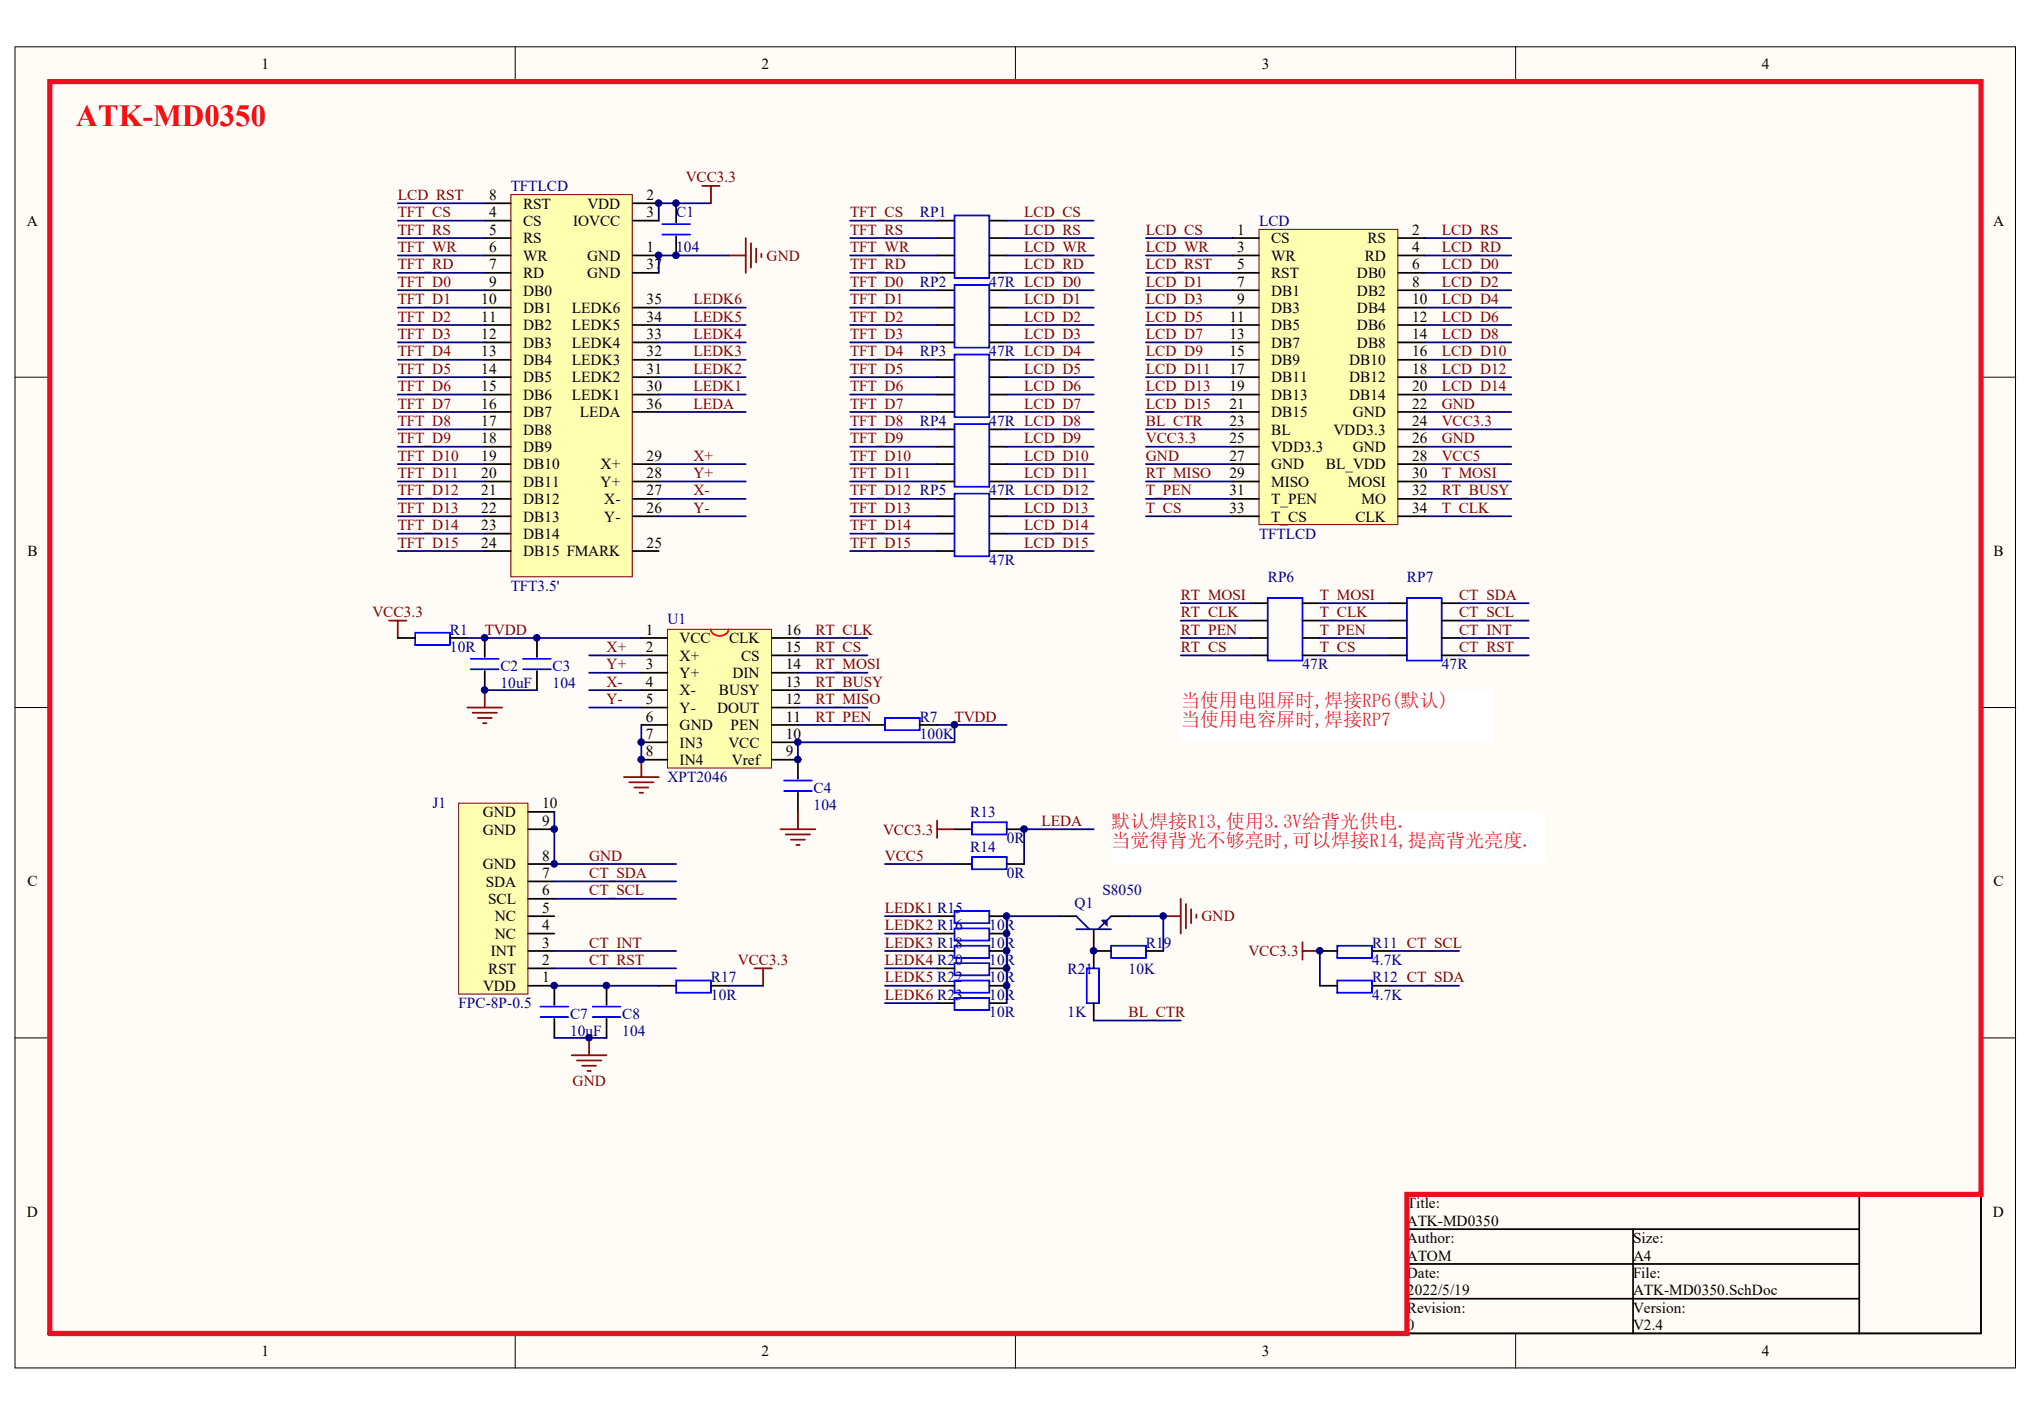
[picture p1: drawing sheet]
<svg xmlns="http://www.w3.org/2000/svg" width="287mm" height="200mm" viewBox="0 0 287 200" stroke-linecap="round" stroke-linejoin="round" font-family="sans-serif">
<g fill="#fffcf8" stroke="#000" stroke-width=".14">
<path d="M2.1 6.6h282.2v186.4h-282.2z"/>
<path d="M7 11.5h272.4v176.6h-272.4z"/>
</g>
<path d="M72.7 6.6v4.9M143.3 6.6v4.9M213.8 6.6v4.9M2.1 53.2h4.9M279.5 53.2h4.9M2.1 99.8h4.9M279.5 99.8h4.9M2.1 146.4h4.9M279.5 146.4h4.9M72.7 188.1v4.9M143.3 188.1v4.9M213.8 188.1v4.9" fill="none" stroke="#000" stroke-width=".14"/>
<path d="M198.5 168.5h81v19.6h-81zM198.5 173.4h63.8M198.5 178.3h63.8M230.4 173.4v14.7M262.3 168.5v19.6M198.5 183.2h63.8" fill="none" stroke="#000" stroke-width=".25"/>
<path d="M72.1 27.5h17.1v53.9h-17.1z" fill="#ffffb0" stroke="#800000" stroke-width=".14"/>
<g fill="none" stroke="#000" stroke-width=".25">
<path d="M68.4 36h3.7M68.4 28.7h3.7M68.4 31.1h3.7M68.4 33.6h3.7M68.4 38.5h3.7M89.3 36h3.6M89.3 28.7h3.6M89.3 31.1h3.6M89.3 38.5h3.6M95.4 28.7v2.7M95.4 33.3v2.7M68.4 40.9h3.7"/>
<path d="M68.4 43.4h3.7M68.4 45.8h3.7M68.4 48.3h3.7M68.4 50.8h3.7M68.4 53.2h3.7M68.4 55.7h3.7M68.4 58.1h3.7M89.3 43.4h3.6M89.3 45.8h3.6M89.3 48.3h3.6M89.3 50.8h3.6M89.3 53.2h3.6"/>
<path d="M89.3 55.7h3.6M89.3 58.1h3.6M68.4 60.6h3.7M68.4 63h3.7M68.4 65.5h3.7M68.4 67.9h3.7M68.4 70.4h3.7M68.4 72.8h3.7M68.4 75.3h3.7M68.4 77.7h3.7M89.3 65.5h3.6M89.3 67.9h3.6"/>
<path d="M89.3 70.4h3.6M89.3 72.8h3.6M89.3 77.7h3.6M68.4 90v2.7M68.4 94.7v2.7M75.8 90v2.7M75.8 94.7v2.7M112.6 107.2v2.7M112.6 111.8v2.7M122.4 102.3h2.4M129.8 102.3h2.4M134.7 117h2.4"/>
<path d="M142 117h2.5M132.2 129.2h2.5M132.2 131.7h2.5M132.2 134.1h2.5M132.2 136.6h2.5M132.2 139.1h2.5M134.7 121.9h2.4M139.6 129.2h2.4M139.6 131.7h2.4M139.6 134.1h2.4M139.6 136.6h2.4M139.6 139.1h2.4"/>
<path d="M142 121.9h2.5M149.4 129.2h2.4M154.3 131.2v5.4M154.3 134.1h2.5M156.8 129.2h2.4M161.7 134.1h2.4M132.2 141.5h2.5M139.6 141.5h2.4M154.3 141.5v2.5"/>
</g>
<g fill="none" stroke="#000080" stroke-width=".25">
<path d="M100.3 28.7h-7.4v2.4M102.8 36h-9.9v2.5M92.9 48.3h12.3M92.9 45.8h12.3M92.9 43.4h12.3M92.9 58.1h12.3M92.9 55.7h12.3M92.9 53.2h12.3M92.9 50.8h12.3M92.9 72.8h12.3M92.9 70.4h12.3M92.9 67.9h12.3"/>
<path d="M92.9 65.5h12.3M68.4 97.4h7.4M83.1 99.8h7.4M83.1 97.4h7.4M83.1 94.9h7.4M83.1 92.4h7.4M112.6 99.8h9.8M112.6 94.9h9.8M112.6 92.4h9.8M112.6 90h9.8M90.5 102.3v4.9M112.6 102.3h9.8"/>
<path d="M132.2 102.3h2.5v2.4h-22.1v2.5M154.3 117h-9.8v4.9M124.8 129.2h7.4M124.8 131.7h7.4M124.8 136.6h7.4M124.8 134.1h7.4M124.8 121.9h9.9M124.8 139.1h7.4M149.4 129.2h-7.4v12.3M159.2 129.2h4.9v4.9M124.8 141.5h7.4M154.3 144h12.3"/>
</g>
<g fill="none" stroke="#00f" stroke-width=".25">
<path d="M93.4 31.6h4M93.4 33.1h4M66.4 94.4h4M66.4 92.9h4M73.8 94.4h3.9M73.8 92.9h3.9M110.6 110.1h3.9M110.6 111.6h3.9M124.8 101.3h5v1.7h-5zM137.1 116h4.9v1.7h-4.9zM134.7 128.5h4.9v1.7h-4.9zM134.7 131h4.9v1.7h-4.9z"/>
<path d="M134.7 133.4h4.9v1.7h-4.9zM134.7 135.9h4.9v1.7h-4.9zM134.7 138.3h4.9v1.7h-4.9zM137.1 120.9h4.9v1.7h-4.9zM153.3 136.6h1.7v4.9h-1.7zM156.8 133.4h4.9v1.7h-4.9zM134.7 140.8h4.9v1.7h-4.9z"/>
</g>
<path d="M151.8 131.1h5M151.8 129.2l1.9 1.9M155.5 129.9h.6v.6zM156.8 129.2l-1.9 1.9" fill="none" stroke="#11037f" stroke-width=".25"/>
<g fill="none" stroke="#800000" stroke-width=".25">
<path d="M99.1 26.2h2.4M100.3 26.2v2.5M102.8 36h2.4M105.2 33.6v4.9M105.9 34.3v3.5M106.7 35.1v1.9M107.4 35.8v.5M54.9 87.5h2.4M56.1 87.5v2.5M65.9 99.8h4.9M68.4 97.4v2.4M66.7 100.5h3.4"/>
<path d="M67.4 101.3h2M68.1 102h.5M88 109.6h4.9M88.8 110.4h3.4M89.5 111.1h2M90.2 111.8h.5M90.5 107.2v2.4M110.1 117h4.9M110.9 117.7h3.4M111.6 118.4h2M112.3 119.2h.5M112.6 114.5v2.5"/>
<path d="M132.2 115.7v2.5M132.2 117h2.5M164.1 129.2h2.5M166.6 126.8v4.9M167.3 127.5v3.5M168 128.3v1.9M168.8 129v.5"/>
</g>
<path d="M94.2 88.8h14.6v19.5h-14.6z" fill="#ffffb0" stroke="#800000" stroke-width=".14"/>
<g fill="none" stroke="#000" stroke-width=".25">
<path d="M56.1 90h2.5M63.5 90h2.4M90.5 90h3.7M90.5 92.4h3.7M90.5 94.9h3.7M90.5 97.4h3.7M90.5 99.8h3.7M108.9 90h3.7M108.9 92.4h3.7M108.9 94.9h3.7M108.9 97.4h3.7M108.9 99.8h3.7"/>
<path d="M90.5 102.3h3.7M90.5 104.7h3.7M90.5 107.2h3.7M108.9 102.3h3.7M108.9 104.7h3.7M108.9 107.2h3.7"/>
</g>
<path d="M100.3 88.8a1.28 1.28 0 0 0 2 .7h.1a.77 .77 0 0 0 .4-.7" fill="none" stroke="#f00" stroke-width=".25"/>
<path d="M58.6 89.3h4.9v1.7h-4.9z" fill="none" stroke="#00f" stroke-width=".25"/>
<g fill="none" stroke="#000080" stroke-width=".25">
<path d="M56.1 28.7h12.3M56.1 36h12.3M56.1 33.6h12.3M56.1 31.1h12.3M56.1 38.5h12.3M161.7 36h12.2M161.7 33.6h12.2M161.7 38.5h12.2M200.9 36h12.3M200.9 33.6h12.3M200.9 38.5h12.3M56.1 43.4h12.3"/>
<path d="M56.1 40.9h12.3M56.1 50.8h12.3M56.1 48.3h12.3M56.1 45.8h12.3M56.1 58.1h12.3M56.1 55.7h12.3M56.1 53.2h12.3M161.7 43.4h12.2M161.7 40.9h12.2M161.7 50.8h12.2M161.7 48.3h12.2M161.7 45.8h12.2"/>
<path d="M161.7 58.1h12.2M161.7 55.7h12.2M161.7 53.2h12.2M200.9 43.4h12.3M200.9 40.9h12.3M200.9 50.8h12.3M200.9 48.3h12.3M200.9 45.8h12.3M200.9 58.1h12.3M200.9 55.7h12.3M200.9 53.2h12.3M56.1 63h12.3"/>
<path d="M56.1 60.6h12.3M56.1 70.4h12.3M56.1 67.9h12.3M56.1 65.5h12.3M56.1 77.7h12.3M56.1 75.3h12.3M56.1 72.8h12.3M161.7 63h12.2M161.7 60.6h12.2M161.7 70.4h12.2M161.7 67.9h12.2M161.7 65.5h12.2"/>
<path d="M161.7 72.8h12.2M200.9 63h12.3M200.9 60.6h12.3M200.9 70.4h12.3M200.9 67.9h12.3M200.9 65.5h12.3M200.9 72.8h12.3M65.9 90h24.6M112.6 97.4h9.8"/>
</g>
<path d="M64.7 113.3h9.8v26.9h-9.8z" fill="#ffffb0" stroke="#800000" stroke-width=".14"/>
<g fill="none" stroke="#000" stroke-width=".25">
<path d="M132.2 31.1h2.5M132.2 33.6h2.5M132.2 36h2.5M132.2 38.5h2.5M139.6 31.1h2.4M139.6 33.6h2.4M139.6 36h2.4M139.6 38.5h2.4M132.2 40.9h2.5M132.2 43.4h2.5M132.2 45.8h2.5M132.2 48.3h2.5"/>
<path d="M132.2 50.8h2.5M132.2 53.2h2.5M132.2 55.7h2.5M132.2 58.1h2.5M139.6 40.9h2.4M139.6 43.4h2.4M139.6 45.8h2.4M139.6 48.3h2.4M139.6 50.8h2.4M139.6 53.2h2.4M139.6 55.7h2.4M139.6 58.1h2.4"/>
<path d="M132.2 60.6h2.5M132.2 63h2.5M132.2 65.5h2.5M132.2 67.9h2.5M132.2 70.4h2.5M132.2 72.8h2.5M132.2 75.3h2.5M132.2 77.7h2.5M139.6 60.6h2.4M139.6 63h2.4M139.6 65.5h2.4M139.6 67.9h2.4"/>
<path d="M139.6 70.4h2.4M139.6 72.8h2.4M139.6 75.3h2.4M139.6 77.7h2.4M176.4 85.1h2.4M176.4 87.5h2.4M176.4 90h2.4M176.4 92.4h2.4M183.8 85.1h2.4M183.8 87.5h2.4M183.8 90h2.4M183.8 92.4h2.4"/>
<path d="M196 85.1h2.5M196 87.5h2.5M196 90h2.5M196 92.4h2.5M203.4 85.1h2.4M203.4 87.5h2.4M203.4 90h2.4M203.4 92.4h2.4M74.5 117h3.7M74.5 114.5h3.7M74.5 139.1h3.7v2.6M74.5 136.6h3.7"/>
<path d="M74.5 134.1h3.7M74.5 131.7h3.7M74.5 129.2h3.7M74.5 126.8h3.7M74.5 124.3h3.7M74.5 121.9h3.7M85.6 139.1v2.6M92.9 139.1h2.5M100.3 139.1h2.5M186.2 139.1h2.5M186.2 134.1h2.5M193.6 139.1h2.4"/>
<path d="M193.6 134.1h2.4M78.2 143.7v2.7M85.6 143.7v2.7"/>
</g>
<g fill="none" stroke="#00f" stroke-width=".25">
<path d="M134.7 30.4h4.9v8.8h-4.9zM134.7 40.2h4.9v8.8h-4.9zM134.7 50h4.9v8.8h-4.9zM134.7 59.8h4.9v8.9h-4.9zM134.7 69.6h4.9v8.9h-4.9zM178.8 84.4h5v8.8h-5zM198.5 84.4h4.9v8.8h-4.9zM95.4 138.3h4.9v1.7h-4.9zM188.7 138.3h4.9v1.7h-4.9zM188.7 133.4h4.9v1.7h-4.9zM76.2 143.5h4M76.2 142h4"/>
<path d="M83.6 143.5h3.9M83.6 142h3.9"/>
</g>
<g fill="none" stroke="#000080" stroke-width=".25">
<path d="M119.9 31.1h12.3M119.9 33.6h12.3M119.9 36h12.3M119.9 38.5h12.3M142 31.1h12.3M142 33.6h12.3M142 36h12.3M142 38.5h12.3M119.9 40.9h12.3M119.9 43.4h12.3M119.9 45.8h12.3M119.9 48.3h12.3"/>
<path d="M119.9 50.8h12.3M119.9 53.2h12.3M119.9 55.7h12.3M119.9 58.1h12.3M142 40.9h12.3M142 43.4h12.3M142 45.8h12.3M142 48.3h12.3M142 50.8h12.3M142 53.2h12.3M142 55.7h12.3M142 58.1h12.3"/>
<path d="M119.9 60.6h12.3M119.9 63h12.3M119.9 65.5h12.3M119.9 67.9h12.3M119.9 70.4h12.3M119.9 72.8h12.3M119.9 75.3h12.3M119.9 77.7h12.3M142 60.6h12.3M142 63h12.3M142 65.5h12.3M142 67.9h12.3"/>
<path d="M142 70.4h12.3M142 72.8h12.3M142 75.3h12.3M142 77.7h12.3M166.6 85.1h9.8M166.6 87.5h9.8M166.6 90h9.8M166.6 92.4h9.8M186.2 85.1h9.8M186.2 87.5h9.8M186.2 90h9.8M186.2 92.4h9.8"/>
<path d="M205.8 85.1h9.9M205.8 87.5h9.9M205.8 90h9.9M205.8 92.4h9.9M78.2 114.5v7.4h17.2M134.7 102.3h7.3M78.2 134.1h17.2M78.2 139.1h14.7M78.2 124.3h17.2M78.2 126.8h17.2M78.2 136.6h17.2M102.8 139.1h4.9"/>
<path d="M186.2 134.1v5M196 134.1h9.8M196 139.1h9.8M78.2 146.4h7.4"/>
</g>
<path d="M106.4 136.6h2.5M107.7 136.6v2.5M183.8 132.9v2.5M183.8 134.1h2.4M80.7 148.9h4.9M81.4 149.6h3.4M82.1 150.3h2M82.9 151.1h.5M83.1 146.4v2.5" fill="none" stroke="#800000" stroke-width=".25"/>
<g fill="#fff" stroke="#fff" stroke-width=".14">
<path d="M166.6 97.4h44.1v7.3h-44.1z"/>
<path d="M156.8 114.5h61.3v7.3h-61.3z"/>
</g>
<path d="M7 11.5h272.5v157h-81v19.6h-191.5z" fill="none" stroke="#ee0e22" stroke-width=".74"/>
<path d="M177.6 32.4h19.6v41.6h-19.6z" fill="#ffffb0" stroke="#800000" stroke-width=".14"/>
<g fill="none" stroke="#000" stroke-width=".25">
<path d="M173.9 33.6h3.7M173.9 36h3.7M173.9 38.5h3.7M197.3 33.6h3.6M197.3 36h3.6M197.3 38.5h3.6M173.9 40.9h3.7M173.9 43.4h3.7M173.9 45.8h3.7M173.9 48.3h3.7M173.9 50.8h3.7M173.9 53.2h3.7"/>
<path d="M173.9 55.7h3.7M173.9 58.1h3.7M197.3 40.9h3.6M197.3 43.4h3.6M197.3 45.8h3.6M197.3 48.3h3.6M197.3 50.8h3.6M197.3 53.2h3.6M197.3 55.7h3.6M197.3 58.1h3.6M173.9 60.6h3.7M173.9 63h3.7"/>
<path d="M173.9 65.5h3.7M173.9 67.9h3.7M173.9 70.4h3.7M173.9 72.8h3.7M197.3 60.6h3.6M197.3 63h3.6M197.3 65.5h3.6M197.3 67.9h3.6M197.3 70.4h3.6M197.3 72.8h3.6"/>
</g>
<g fill="#000080" stroke="#000080" stroke-width=".14">
<circle cx="68.4" cy="97.3" r=".47"/>
<circle cx="68.4" cy="90" r=".47"/>
<circle cx="75.7" cy="90" r=".47"/>
<circle cx="78.2" cy="139" r=".47"/>
<circle cx="78.2" cy="121.9" r=".47"/>
<circle cx="78.2" cy="117" r=".47"/>
<circle cx="83.1" cy="146.4" r=".47"/>
<circle cx="85.5" cy="139" r=".47"/>
<circle cx="90.5" cy="107.1" r=".47"/>
<circle cx="90.5" cy="104.7" r=".47"/>
<circle cx="92.9" cy="36" r=".47"/>
<circle cx="92.9" cy="28.7" r=".47"/>
<circle cx="95.4" cy="36" r=".47"/>
<circle cx="95.4" cy="28.7" r=".47"/>
<circle cx="112.5" cy="107.1" r=".47"/>
<circle cx="112.5" cy="104.7" r=".47"/>
<circle cx="134.6" cy="102.2" r=".47"/>
<circle cx="142" cy="139" r=".47"/>
<circle cx="142" cy="136.6" r=".47"/>
<circle cx="142" cy="134.1" r=".47"/>
<circle cx="142" cy="131.7" r=".47"/>
<circle cx="142" cy="129.2" r=".47"/>
<circle cx="144.5" cy="117" r=".47"/>
<circle cx="154.3" cy="134.1" r=".47"/>
<circle cx="164.1" cy="129.2" r=".47"/>
<circle cx="186.2" cy="134.1" r=".47"/>
</g>
<text font-size="4.3" fill="#f00" x="10.7" y="17.8">ATK-MD0350</text>
<g font-size="2.7" fill="#ee0e22">
<text x="166.6" y="99.7">当使用电阻屏时,焊接RP6(默认)</text>
<text x="166.6" y="102.4">当使用电容屏时,焊接RP7</text>
<text x="156.8" y="116.8">默认焊接R13,使用3.3V给背光供电.</text>
<text x="156.8" y="119.5">当觉得背光不够亮时,可以焊接R14,提高背光亮度.</text>
</g>
<g font-size="2.2">
<text x="36.9" y="9.8">1</text>
<text x="107.4" y="9.8">2</text>
<text x="178" y="9.8">3</text>
<text x="248.6" y="9.8">4</text>
<text x="69" y="28.2">8</text>
<text x="73.8" y="29.4">RST</text>
<text x="82.9" y="29.4">VDD</text>
<text x="91.2" y="28.2">2</text>
<text x="3.8" y="31.8">A</text>
<text x="69" y="30.6">4</text>
<text x="69" y="33.1">5</text>
<text x="69" y="35.6">6</text>
<text x="73.8" y="31.9">CS</text>
<text x="73.8" y="34.3">RS</text>
<text x="80.9" y="31.9">IOVCC</text>
<text x="91.2" y="35.6">1</text>
<text x="91.2" y="30.6">3</text>
<text x="174.5" y="33.1">1</text>
<text x="174.5" y="35.6">3</text>
<text x="179.3" y="34.3">CS</text>
<text x="192.9" y="34.3">RS</text>
<text x="199.2" y="33.1">2</text>
<text x="199.2" y="35.6">4</text>
<text x="281.2" y="31.8">A</text>
<text x="69" y="38">7</text>
<text x="69" y="40.5">9</text>
<text x="73.8" y="36.8">WR</text>
<text x="73.8" y="39.2">RD</text>
<text x="73.8" y="41.7">DB0</text>
<text x="82.8" y="36.8">GND</text>
<text x="82.8" y="39.2">GND</text>
<text x="91.2" y="38">37</text>
<text x="174.5" y="38">5</text>
<text x="174.5" y="40.5">7</text>
<text x="179.3" y="36.8">WR</text>
<text x="179.3" y="39.2">RST</text>
<text x="179.3" y="41.7">DB1</text>
<text x="191.4" y="39.2">DB0</text>
<text x="191.4" y="41.7">DB2</text>
<text x="192.5" y="36.8">RD</text>
<text x="199.2" y="38">6</text>
<text x="199.2" y="40.5">8</text>
<text x="67.9" y="42.9">10</text>
<text x="67.9" y="45.4">11</text>
<text x="67.9" y="47.8">12</text>
<text x="73.8" y="44.1">DB1</text>
<text x="73.8" y="46.6">DB2</text>
<text x="80.7" y="46.6">LEDK5</text>
<text x="80.7" y="44.1">LEDK6</text>
<text x="91.2" y="47.8">33</text>
<text x="91.2" y="45.4">34</text>
<text x="91.2" y="42.9">35</text>
<text x="173.4" y="45.4">11</text>
<text x="173.4" y="47.8">13</text>
<text x="174.5" y="42.9">9</text>
<text x="179.3" y="44.1">DB3</text>
<text x="179.3" y="46.6">DB5</text>
<text x="191.4" y="44.1">DB4</text>
<text x="191.4" y="46.6">DB6</text>
<text x="199.2" y="42.9">10</text>
<text x="199.2" y="45.4">12</text>
<text x="199.2" y="47.8">14</text>
<text x="67.9" y="50.3">13</text>
<text x="67.9" y="52.7">14</text>
<text x="73.8" y="49">DB3</text>
<text x="73.8" y="51.5">DB4</text>
<text x="73.8" y="53.9">DB5</text>
<text x="80.7" y="53.9">LEDK2</text>
<text x="80.7" y="51.5">LEDK3</text>
<text x="80.7" y="49">LEDK4</text>
<text x="91.2" y="52.7">31</text>
<text x="91.2" y="50.3">32</text>
<text x="173.4" y="50.3">15</text>
<text x="173.4" y="52.7">17</text>
<text x="179.3" y="49">DB7</text>
<text x="179.3" y="51.5">DB9</text>
<text x="179.3" y="53.9">DB11</text>
<text x="190.3" y="51.5">DB10</text>
<text x="190.3" y="53.9">DB12</text>
<text x="191.4" y="49">DB8</text>
<text x="199.2" y="50.3">16</text>
<text x="199.2" y="52.7">18</text>
<text x="67.9" y="55.2">15</text>
<text x="67.9" y="57.6">16</text>
<text x="73.8" y="56.4">DB6</text>
<text x="73.8" y="58.9">DB7</text>
<text x="80.7" y="56.4">LEDK1</text>
<text x="81.8" y="58.9">LEDA</text>
<text x="91.2" y="55.2">30</text>
<text x="91.2" y="57.6">36</text>
<text x="173.4" y="55.2">19</text>
<text x="173.4" y="57.6">21</text>
<text x="179.3" y="56.4">DB13</text>
<text x="179.3" y="58.9">DB15</text>
<text x="190.3" y="56.4">DB14</text>
<text x="190.8" y="58.9">GND</text>
<text x="199.2" y="55.2">20</text>
<text x="199.2" y="57.6">22</text>
<text x="67.9" y="60.1">17</text>
<text x="67.9" y="62.5">18</text>
<text x="67.9" y="65">19</text>
<text x="73.8" y="61.3">DB8</text>
<text x="73.8" y="63.8">DB9</text>
<text x="91.2" y="65">29</text>
<text x="173.4" y="60.1">23</text>
<text x="173.4" y="62.5">25</text>
<text x="173.4" y="65">27</text>
<text x="179.3" y="61.3">BL</text>
<text x="179.3" y="63.8">VDD3.3</text>
<text x="188.1" y="61.3">VDD3.3</text>
<text x="190.8" y="63.8">GND</text>
<text x="199.2" y="60.1">24</text>
<text x="199.2" y="62.5">26</text>
<text x="199.2" y="65">28</text>
<text x="67.9" y="67.4">20</text>
<text x="67.9" y="69.9">21</text>
<text x="73.8" y="66.2">DB10</text>
<text x="73.8" y="68.7">DB11</text>
<text x="73.8" y="71.1">DB12</text>
<text x="84.7" y="68.7">Y+</text>
<text x="84.7" y="66.2">X+</text>
<text x="85.3" y="71.1">X-</text>
<text x="91.2" y="69.9">27</text>
<text x="91.2" y="67.4">28</text>
<text x="173.4" y="67.4">29</text>
<text x="173.4" y="69.9">31</text>
<text x="179.3" y="66.2">GND</text>
<text x="179.3" y="68.7">MISO</text>
<text x="179.3" y="71.1">T_PEN</text>
<text x="187" y="66.2">BL_VDD</text>
<text x="190.2" y="68.7">MOSI</text>
<text x="192.1" y="71.1">MO</text>
<text x="199.2" y="67.4">30</text>
<text x="199.2" y="69.9">32</text>
<text x="67.9" y="72.3">22</text>
<text x="67.9" y="74.8">23</text>
<text x="67.9" y="77.3">24</text>
<text x="73.8" y="73.6">DB13</text>
<text x="73.8" y="76">DB14</text>
<text x="85.3" y="73.6">Y-</text>
<text x="91.2" y="77.3">25</text>
<text x="91.2" y="72.3">26</text>
<text x="173.4" y="72.3">33</text>
<text x="179.3" y="73.6">T_CS</text>
<text x="191.2" y="73.6">CLK</text>
<text x="199.2" y="72.3">34</text>
<text x="3.9" y="78.4">B</text>
<text x="73.8" y="78.5">DB15 FMARK</text>
<text x="281.2" y="78.4">B</text>
<text x="91.1" y="89.5">1</text>
<text x="110.9" y="89.5">16</text>
<text x="91.1" y="92">2</text>
<text x="91.1" y="94.4">3</text>
<text x="95.9" y="90.7">VCC</text>
<text x="95.9" y="93.2">X+</text>
<text x="95.9" y="95.6">Y+</text>
<text x="102.8" y="90.7">CLK</text>
<text x="103.3" y="95.6">DIN</text>
<text x="104.5" y="93.2">CS</text>
<text x="110.9" y="94.4">14</text>
<text x="110.9" y="92">15</text>
<text x="91.1" y="96.9">4</text>
<text x="91.1" y="99.3">5</text>
<text x="91.1" y="101.8">6</text>
<text x="95.9" y="98.1">X-</text>
<text x="95.9" y="100.6">Y-</text>
<text x="101.2" y="100.6">DOUT</text>
<text x="101.4" y="98.1">BUSY</text>
<text x="110.9" y="101.8">11</text>
<text x="110.9" y="99.3">12</text>
<text x="110.9" y="96.9">13</text>
<text x="91.1" y="104.2">7</text>
<text x="91.1" y="106.7">8</text>
<text x="95.9" y="103">GND</text>
<text x="95.9" y="105.5">IN3</text>
<text x="95.9" y="107.9">IN4</text>
<text x="102.8" y="105.5">VCC</text>
<text x="103.1" y="103">PEN</text>
<text x="103.3" y="107.9">Vref</text>
<text x="110.9" y="106.7">9</text>
<text x="110.9" y="104.2">10</text>
<text x="68.1" y="117.7">GND</text>
<text x="68.1" y="115.3">GND</text>
<text x="76.5" y="116.5">9</text>
<text x="76.5" y="114">10</text>
<text x="3.9" y="125">C</text>
<text x="68.1" y="122.6">GND</text>
<text x="68.5" y="125.1">SDA</text>
<text x="76.5" y="123.9">7</text>
<text x="76.5" y="121.4">8</text>
<text x="281.2" y="125">C</text>
<text x="68.9" y="127.5">SCL</text>
<text x="69.8" y="130">NC</text>
<text x="76.5" y="131.2">4</text>
<text x="76.5" y="128.8">5</text>
<text x="76.5" y="126.3">6</text>
<text x="68.9" y="137.3">RST</text>
<text x="69.2" y="134.9">INT</text>
<text x="69.8" y="132.4">NC</text>
<text x="76.5" y="136.1">2</text>
<text x="76.5" y="133.7">3</text>
<text x="68.1" y="139.8">VDD</text>
<text x="76.5" y="138.6">1</text>
<text x="3.8" y="171.6">D</text>
<text x="198.5" y="170.5">Title:</text>
<text x="198.5" y="172.9">ATK-MD0350</text>
<text x="281.1" y="171.6">D</text>
<text x="198.5" y="175.4">Author:</text>
<text x="198.5" y="177.8">ATOM</text>
<text x="230.4" y="175.4">Size:</text>
<text x="230.4" y="177.8">A4</text>
<text x="198.5" y="180.3">Date:</text>
<text x="198.5" y="185.2">Revision:</text>
<text x="198.5" y="182.7">2022/5/19</text>
<text x="230.4" y="180.3">File:</text>
<text x="230.4" y="185.2">Version:</text>
<text x="230.4" y="182.7">ATK-MD0350.SchDoc</text>
<text x="36.9" y="191.3">1</text>
<text x="107.4" y="191.3">2</text>
<text x="178" y="191.3">3</text>
<text x="198.5" y="187.6">0</text>
<text x="230.4" y="187.6">V2.4</text>
<text x="248.6" y="191.3">4</text>
</g>
<g font-size="2.2" fill="#800000">
<text x="56.1" y="28.2">LCD_RST</text>
<text x="96.7" y="25.7">VCC3.3</text>
<text x="56.1" y="30.6">TFT_CS</text>
<text x="56.1" y="33.1">TFT_RS</text>
<text x="56.1" y="35.6">TFT_WR</text>
<text x="119.9" y="30.6">TFT_CS</text>
<text x="119.9" y="33.1">TFT_RS</text>
<text x="119.9" y="35.6">TFT_WR</text>
<text x="144.5" y="30.6">LCD_CS</text>
<text x="144.5" y="33.1">LCD_RS</text>
<text x="144.5" y="35.6">LCD_WR</text>
<text x="161.7" y="33.1">LCD_CS</text>
<text x="161.7" y="35.6">LCD_WR</text>
<text x="203.4" y="33.1">LCD_RS</text>
<text x="203.4" y="35.6">LCD_RD</text>
<text x="56.1" y="38">TFT_RD</text>
<text x="56.1" y="40.5">TFT_D0</text>
<text x="108.2" y="36.8">GND</text>
<text x="119.9" y="38">TFT_RD</text>
<text x="119.9" y="40.5">TFT_D0</text>
<text x="144.5" y="38">LCD_RD</text>
<text x="161.7" y="38">LCD_RST</text>
<text x="161.7" y="40.5">LCD_D1</text>
<text x="203.4" y="38">LCD_D0</text>
<text x="203.4" y="40.5">LCD_D2</text>
<text x="56.1" y="42.9">TFT_D1</text>
<text x="56.1" y="45.4">TFT_D2</text>
<text x="56.1" y="47.8">TFT_D3</text>
<text x="97.8" y="47.8">LEDK4</text>
<text x="97.8" y="45.4">LEDK5</text>
<text x="97.8" y="42.9">LEDK6</text>
<text x="119.9" y="42.9">TFT_D1</text>
<text x="119.9" y="45.4">TFT_D2</text>
<text x="119.9" y="47.8">TFT_D3</text>
<text x="144.5" y="42.9">LCD_D1</text>
<text x="144.5" y="45.4">LCD_D2</text>
<text x="144.5" y="47.8">LCD_D3</text>
<text x="161.7" y="42.9">LCD_D3</text>
<text x="161.7" y="45.4">LCD_D5</text>
<text x="161.7" y="47.8">LCD_D7</text>
<text x="203.4" y="42.9">LCD_D4</text>
<text x="203.4" y="45.4">LCD_D6</text>
<text x="203.4" y="47.8">LCD_D8</text>
<text x="56.1" y="50.3">TFT_D4</text>
<text x="56.1" y="52.7">TFT_D5</text>
<text x="97.8" y="52.7">LEDK2</text>
<text x="97.8" y="50.3">LEDK3</text>
<text x="119.9" y="50.3">TFT_D4</text>
<text x="119.9" y="52.7">TFT_D5</text>
<text x="144.5" y="52.7">LCD_D5</text>
<text x="161.7" y="50.3">LCD_D9</text>
<text x="161.7" y="52.7">LCD_D11</text>
<text x="203.4" y="50.3">LCD_D10</text>
<text x="203.4" y="52.7">LCD_D12</text>
<text x="56.1" y="55.2">TFT_D6</text>
<text x="56.1" y="57.6">TFT_D7</text>
<text x="97.8" y="55.2">LEDK1</text>
<text x="97.8" y="57.6">LEDA</text>
<text x="119.9" y="55.2">TFT_D6</text>
<text x="119.9" y="57.6">TFT_D7</text>
<text x="144.5" y="55.2">LCD_D6</text>
<text x="144.5" y="57.6">LCD_D7</text>
<text x="161.7" y="55.2">LCD_D13</text>
<text x="161.7" y="57.6">LCD_D15</text>
<text x="203.4" y="55.2">LCD_D14</text>
<text x="203.4" y="57.6">GND</text>
<text x="56.1" y="60.1">TFT_D8</text>
<text x="56.1" y="62.5">TFT_D9</text>
<text x="56.1" y="65">TFT_D10</text>
<text x="97.8" y="65">X+</text>
<text x="119.9" y="60.1">TFT_D8</text>
<text x="119.9" y="62.5">TFT_D9</text>
<text x="119.9" y="65">TFT_D10</text>
<text x="144.5" y="62.5">LCD_D9</text>
<text x="144.5" y="65">LCD_D10</text>
<text x="161.7" y="60.1">BL_CTR</text>
<text x="161.7" y="65">GND</text>
<text x="161.7" y="62.5">VCC3.3</text>
<text x="203.4" y="65">VCC5</text>
<text x="203.4" y="62.5">GND</text>
<text x="203.4" y="60.1">VCC3.3</text>
<text x="56.1" y="67.4">TFT_D11</text>
<text x="56.1" y="69.9">TFT_D12</text>
<text x="97.8" y="69.9">X-</text>
<text x="97.8" y="67.4">Y+</text>
<text x="119.9" y="67.4">TFT_D11</text>
<text x="119.9" y="69.9">TFT_D12 RP5</text>
<text x="144.5" y="67.4">LCD_D11</text>
<text x="161.7" y="69.9">T_PEN</text>
<text x="161.7" y="67.4">RT_MISO</text>
<text x="203.4" y="67.4">T_MOSI</text>
<text x="203.4" y="69.9">RT_BUSY</text>
<text x="56.1" y="72.3">TFT_D13</text>
<text x="56.1" y="74.8">TFT_D14</text>
<text x="56.1" y="77.3">TFT_D15</text>
<text x="97.8" y="72.3">Y-</text>
<text x="119.9" y="72.3">TFT_D13</text>
<text x="119.9" y="74.8">TFT_D14</text>
<text x="119.9" y="77.3">TFT_D15</text>
<text x="144.5" y="72.3">LCD_D13</text>
<text x="144.5" y="74.8">LCD_D14</text>
<text x="144.5" y="77.3">LCD_D15</text>
<text x="161.7" y="72.3">T_CS</text>
<text x="203.4" y="72.3">T_CLK</text>
<text x="52.6" y="87.1">VCC3.3</text>
<text x="68.4" y="89.5">TVDD</text>
<text x="115" y="89.5">RT_CLK</text>
<text x="166.6" y="89.5">RT_PEN</text>
<text x="166.6" y="84.6">RT_MOSI</text>
<text x="166.6" y="87.1">RT_CLK</text>
<text x="186.2" y="89.5">T_PEN</text>
<text x="186.2" y="84.6">T_MOSI</text>
<text x="186.2" y="87.1">T_CLK</text>
<text x="205.8" y="89.5">CT_INT</text>
<text x="205.8" y="87.1">CT_SCL</text>
<text x="205.8" y="84.6">CT_SDA</text>
<text x="85.6" y="92">X+</text>
<text x="85.6" y="94.4">Y+</text>
<text x="115" y="92">RT_CS</text>
<text x="115" y="94.4">RT_MOSI</text>
<text x="166.6" y="92">RT_CS</text>
<text x="186.2" y="92">T_CS</text>
<text x="205.8" y="92">CT_RST</text>
<text x="85.6" y="96.9">X-</text>
<text x="85.6" y="99.3">Y-</text>
<text x="115" y="99.3">RT_MISO</text>
<text x="115" y="101.8">RT_PEN</text>
<text x="115" y="96.9">RT_BUSY</text>
<text x="134.7" y="101.8">TVDD</text>
<text x="124.6" y="117.7">VCC3.3</text>
<text x="146.9" y="116.5">LEDA</text>
<text x="83.1" y="123.9">CT_SDA</text>
<text x="83.1" y="121.4">GND</text>
<text x="124.8" y="121.4">VCC5</text>
<text x="83.1" y="126.3">CT_SCL</text>
<text x="124.8" y="128.8">LEDK1 R15</text>
<text x="124.8" y="131.2">LEDK2 R16</text>
<text x="169.5" y="130">GND</text>
<text x="83.1" y="136.1">CT_RST</text>
<text x="83.1" y="133.7">CT_INT</text>
<text x="104.1" y="136.1">VCC3.3</text>
<text x="124.8" y="133.7">LEDK3 R18</text>
<text x="124.8" y="136.1">LEDK4 R20</text>
<text x="176.1" y="134.9">VCC3.3</text>
<text x="124.8" y="138.6">LEDK5 R22</text>
<text x="124.8" y="141">LEDK6 R23</text>
<text x="159.2" y="143.5">BL_CTR</text>
<text x="80.8" y="153.2">GND</text>
</g>
<g font-size="2.2" fill="#000080">
<text x="72.1" y="27">TFTLCD</text>
<text x="95.4" y="30.6">C1</text>
<text x="95.4" y="35.6">104</text>
<text x="129.8" y="30.6">RP1</text>
<text x="177.6" y="31.9">LCD</text>
<text x="129.8" y="40.5">RP2</text>
<text x="139.6" y="40.5">47R LCD_D0</text>
<text x="129.8" y="50.3">RP3</text>
<text x="139.6" y="50.3">47R LCD_D4</text>
<text x="129.8" y="60.1">RP4</text>
<text x="139.6" y="60.1">47R LCD_D8</text>
<text x="139.6" y="69.9">47R LCD_D12</text>
<text x="177.6" y="76">TFTLCD</text>
<text x="72.1" y="83.4">TFT3.5'</text>
<text x="139.6" y="79.7">47R</text>
<text x="178.8" y="82.2">RP6</text>
<text x="198.5" y="82.2">RP7</text>
<text x="63.5" y="89.5">R1</text>
<text x="94.2" y="88">U1</text>
<text x="63.5" y="92">10R</text>
<text x="70.6" y="94.7">C2</text>
<text x="78" y="94.7">C3</text>
<text x="183.8" y="94.4">47R</text>
<text x="203.4" y="94.4">47R</text>
<text x="70.6" y="97.1">10uF</text>
<text x="78" y="97.1">104</text>
<text x="129.8" y="101.8">R7</text>
<text x="129.8" y="104.2">100K</text>
<text x="94.2" y="110.4">XPT2046</text>
<text x="114.8" y="111.8">C4</text>
<text x="61" y="114">J1</text>
<text x="114.8" y="114.3">104</text>
<text x="136.9" y="115.3">R13</text>
<text x="142" y="118.9">0R</text>
<text x="136.9" y="120.2">R14</text>
<text x="142" y="123.9">0R</text>
<text x="139.6" y="131.2">10R</text>
<text x="151.6" y="128">Q1</text>
<text x="155.5" y="126.3">S8050</text>
<text x="139.6" y="133.7">10R</text>
<text x="139.6" y="136.1">10R</text>
<text x="150.6" y="137.3">R21</text>
<text x="159.2" y="137.3">10K</text>
<text x="161.7" y="133.7">R19</text>
<text x="193.6" y="133.7">R11 CT_SCL</text>
<text x="193.6" y="136.1">4.7K</text>
<text x="64.7" y="142.2">FPC-8P-0.5</text>
<text x="80.4" y="143.7">C7</text>
<text x="87.8" y="143.7">C8</text>
<text x="100.3" y="138.6">R17</text>
<text x="100.3" y="141">10R</text>
<text x="139.6" y="138.6">10R</text>
<text x="139.6" y="141">10R</text>
<text x="139.6" y="143.5">10R</text>
<text x="150.6" y="143.5">1K</text>
<text x="193.6" y="138.6">R12 CT_SDA</text>
<text x="193.6" y="141">4.7K</text>
<text x="80.4" y="146.2">10uF</text>
<text x="87.8" y="146.2">104</text>
</g>
</svg>
